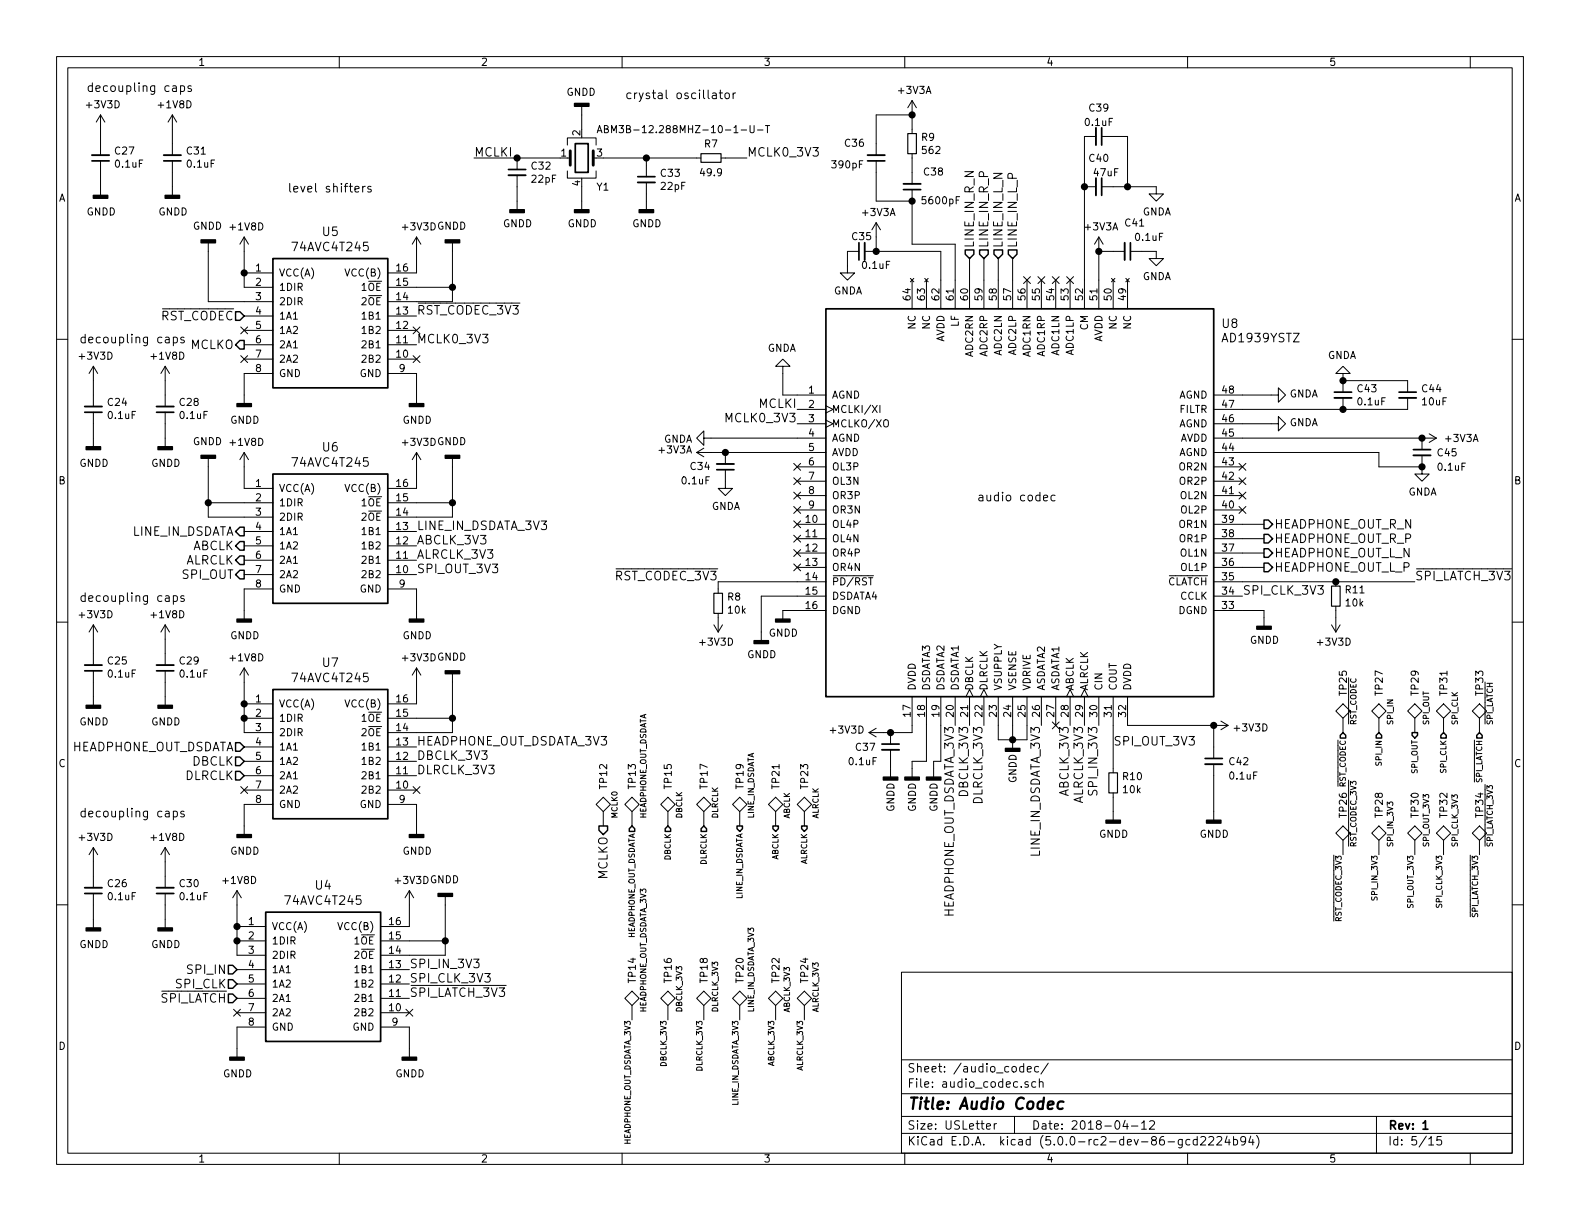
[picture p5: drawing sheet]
<svg xmlns="http://www.w3.org/2000/svg" width="279mm" height="216mm" viewBox="0 0 279 216" stroke-linecap="round" stroke-linejoin="round" font-family="sans-serif">
<g fill="none" stroke="#000" stroke-width=".18">
<path d="M10 10h259.4v195.9h-259.4zM12 12h255.4v191.9h-255.4zM31.9 15.2h.5l.2 .1v.7a.48 .48 0 0 1-.7 .1M31.9 15.2v1.5M33.8 15.2a.37 .37 0 0 0-.6 .2l.1 .2 .6 .3-.2 .3-.5-.1M60 10v2M102.9 18.8v4.1M110 10v2M126 16.5h.6l.1 .9M126.7 16.8l-.5 .1a.3 .3 0 0 0-.3 .3 .3 .3 0 0 0 .3 .2h.5M127.2 16.4h.6M127.4 15.9v1.3l.1 .2h.3"/>
<path d="M128.3 16.6l.2-.2 .4 .2 .1 .5-.1 .3h-.4l-.2-.1zM129.6 16.4v1M130.1 16.4l-.5 .3M160 10v2M161.3 17.8v5.8M161.3 17.8l-.8 1.3M161.3 17.8l.8 1.3M210 10v2M260 10v2M17.8 20.3v7.1M17.8 28.4v6.1M17.8 20.3l-.8 1.3"/>
<path d="M17.8 20.3l.7 1.3M30.5 20.3v7.1M30.5 28.4v6.1M30.5 20.3l-.8 1.3M30.5 20.3l.7 1.3M62.8 33.5l.7-.2-.1-.3-.4-.1-.2 .2v.8h.6M64.1 32.9v1.1M64.6 32.9l-.3 .1-.2 .2M65.6 33l-.4-.1-.2 .2 .1 .3 .5 .1v.4h-.6M83.8 27.9h15.3M91.4 27.9v2.1M91.4 31v6.1"/>
<path d="M100.3 30.2v1.3h5.1v-1.3M100.3 25.7v-1.3h5.1v1.3M100.3 27.9h.5M102.9 33v4.1M104.9 27.9h.5M105.6 23.5l.4-1.3 .5 1.3M105.7 23.1h.6M106.7 27.9h17.3M106.9 22.8h.5l.1-.2v-.3l-.6-.1v1.3h.5l.1-.2 .1-.3-.3-.2M108.2 23.5v-1.3l.4 .9 .4-.9v1.3M114.3 27.9v3.3M114.3 32.3v4.8"/>
<path d="M127.5 27.9h4.6M132.6 22.2v1l.3 .3 .3-.1 .1-.2v-1M134 23h.9M135.4 22.2h.7M135.7 22.2v1.3M154.9 28.4v7.2h6.4M154.9 39.4v5.1M154.9 39.4l-.7 1.2M154.9 39.4l.8 1.2M161.3 27.2v5.3M161.3 33.5v9.7h7.6v11.4M161.3 20.3h-6.4v7.1"/>
<path d="M191.8 33h2M193.8 24.1h-2v30.5M194.8 33h9.7v1.3h1.2l-1.2 1.3-1.3-1.3h1.3M194.8 24.1h4.6v8.9M10 60h2M30.7 59.7l.4-.1 .2 .1v.8a.48 .48 0 0 1-.6 .1M30.7 59.6v1.5M32.5 59.7a.37 .37 0 0 0-.5 .1v.2l.6 .3-.2 .3h-.4M36.8 42.9v10.4h11.5M42.6 57.8l1.2 1.2M43.2 48.3h5.1M43.2 41.9v8.9h5.1"/>
<path d="M43.2 55.9h5.1M43.2 58.4h5.1M43.2 41.9l-.8 1.3M43.2 41.9l.7 1.3M43.8 57.8l-1.2 1.2M68.6 50.8h11.4M68.6 55.9h5.1M68.6 58.4h5.1M73.1 57.8l1.2 1.2M73.7 41.9v6.4h-5.1M73.7 41.9l-.8 1.3M73.7 41.9l.7 1.3"/>
<path d="M74.3 57.8l-1.2 1.2M80 42.9v10.4h-11.4M151.9 44.5h-2v3.8h1.2l-1.2 1.2-1.3-1.2h1.3M152.9 44.5h13.5v10.1M161 49.2l.6 .6M161.3 49.5v5.1M161.6 49.2l-.6 .6M163.5 49.2l.6 .6M163.8 49.5v5.1M164.1 49.2l-.6 .6M171.4 45.7v8.9M174 45.7v8.9"/>
<path d="M176.5 45.7v8.9M179.1 45.7v8.9M181 48.9l1.2 1.2M181.6 49.5v5.1M182.2 48.9l-1.2 1.2M183.5 48.9l1.3 1.2M184.1 49.5v5.1M184.8 48.9l-1.3 1.2M186.1 48.9l1.2 1.2M186.7 49.5v5.1M187.3 48.9l-1.2 1.2M188.6 48.9l1.2 1.2"/>
<path d="M189.2 49.5v5.1M189.8 48.9l-1.2 1.2M194.3 41.9v12.7M194.3 41.9l-.8 1.3M194.3 41.9l.8 1.3M194.3 44.5h4.6M196.5 49.2l.7 .6M196.8 49.5v5.1M197.2 49.2l-.7 .6M199.1 49.2l.6 .6M199.4 49.5v5.1M199.7 49.2l-.6 .6"/>
<path d="M199.9 44.5h4.6v1.2h1.2l-1.2 1.3-1.3-1.3h1.3M267.4 60h2M16.5 64.8v7.1M16.5 72.9v6.1M16.5 64.8l-.8 1.2M16.5 64.8l.8 1.2M29.2 64.8v7.1M29.2 72.9v6.1M29.2 64.8l-.8 1.2M29.2 64.8l.8 1.2M42.6 62.9l1.2 1.2M43.2 61h5.1"/>
<path d="M43.2 63.5h5.1M43.8 62.9l-1.2 1.2M48.3 66h-5.1v5.4M68.6 61h5.1M68.6 63.5h5.1M68.6 66h5.1v5.4M73.1 62.9l1.2 1.2M74.3 62.9l-1.2 1.2M124.5 77.5v-1.3l-1.3 1.3 1.3 1.2v-1.2h21.5M124.5 79.2l-1.3 .8M138.4 64.8h1.3l-1.3-1.3-1.2 1.3h1.2v5.1M141 69.9h5"/>
<path d="M141 72.4h5M141 74.9h5M146 71.8l1.3 .6-1.3 .6M146 74.3l1.3 .6-1.3 .7M154.3 71.7l.8 1.2M155.1 71.7l-.8 1.2M155.6 71.7v1.2M156.3 74.4a.45 .45 0 0 1 .7 0 .88 .88 0 0 1-.2 1.1l-.4-.1a1.07 1.07 0 0 1-.1-1zM214.6 69.9h11.5v-1.3l1.2 1.3-1.2 1.2v-1.2M214.6 74.9h11.5v-1.2l1.2 1.2-1.2 1.3v-1.3M214.6 77.5h39.4M237.5 66h1.3l-1.3-1.2-1.3 1.2h1.3v1.3"/>
<path d="M237.5 67.3v2M237.5 70.4v2M237.5 67.3h11.4v2M248.9 70.4v2h-34.3M251.5 77.5v2M252.7 76.7l1.3 .8M254 77.5l-1.3 .7M36.8 81v10.4h11.5M36.8 88.9h11.5M43.2 80v6.4h5.1M43.2 94h5.1M43.2 96.5h5.1"/>
<path d="M43.2 99.1h5.1M43.2 80l-.8 1.3M43.2 80l.7 1.3M68.6 88.9h11.4M68.6 94h5.1M68.6 96.5h5.1M68.6 99.1h5.1M73.7 80v6.4h-5.1M73.7 80l-.8 1.3M73.7 80l.7 1.3M80 81v10.4h-11.4M123.2 80h22.8"/>
<path d="M123.2 80l1.3 .8M128.3 83.1v3.3h1.2l-1.2 1.2-1.3-1.2h1.3M128.3 80v2M140.4 99.7l1.2 1.2M140.4 97.2l1.2 1.2M140.4 94.6l1.2 1.3M140.4 92.1l1.2 1.2M140.4 89.6l1.2 1.2M140.4 87l1.2 1.2M140.4 84.5l1.2 1.2M140.4 81.9l1.2 1.3M141 82.6h5"/>
<path d="M141 85.1h5M141 87.6h5M141 90.2h5M141 92.7h5M141 95.3h5M141 97.8h5M141.6 99.7l-1.2 1.2M141.6 97.2l-1.2 1.2M141.6 94.6l-1.2 1.3M141.6 92.1l-1.2 1.2M141.6 89.6l-1.2 1.2M141.6 87l-1.2 1.2"/>
<path d="M141.6 84.5l-1.2 1.2M141.6 81.9l-1.2 1.3M184.5 88.1l.8-.2-.1-.3h-.4l-.3 .2 .1 .7h.6M186.6 87.6h-.5l-.2 .2v.5l.1 .2h.6M214.6 80h29.2v2.6h7.7M214.6 82.6h5.1M214.6 85.1h5.1M214.6 87.6h5.1M214.6 90.2h5.1M214.6 92.7h8.9M214.6 95.3h8.9M214.6 97.8h8.9"/>
<path d="M219.1 81.9l1.2 1.3M219.1 84.5l1.2 1.2M219.1 87l1.2 1.2M219.1 89.6l1.2 1.2M220.3 81.9l-1.2 1.3M220.3 84.5l-1.2 1.2M220.3 87l-1.2 1.2M220.3 89.6l-1.2 1.2M251.5 82.6v1.2h1.2l-1.2 1.3-1.3-1.3h1.3M251.5 80.5v2.1M10 110h2M16.5 110.5v7.1"/>
<path d="M16.5 118.6v6.1M16.5 110.5l-.8 1.3M16.5 110.5l.8 1.3M29.2 110.5v7.1M29.2 118.6v6.1M29.2 110.5l-.8 1.3M29.2 110.5l.8 1.3M30.7 105.4l.4-.1 .2 .2v.7a.48 .48 0 0 1-.6 .1M30.7 105.3v1.6M32.5 105.4a.37 .37 0 0 0-.5 .1v.3l.6 .2-.2 .3h-.4M43.2 118.1v11.4h5.1M43.2 101.6h5.1"/>
<path d="M43.2 118.1l-.8 1.3M43.2 118.1l.7 1.3M48.3 104.1h-5.1v5.4M68.6 104.1h5.1v5.4M68.6 101.6h5.1M73.7 118.1v6.4h-5.1M73.7 118.1l-.8 1.3M73.7 118.1l.7 1.3M80 119.1v10.4h-11.4M126.2 110.5l.8 1.3M127 108.5v3.3M127.8 110.5l-.8 1.3"/>
<path d="M141 100.3h5M146 102.9h-19v2M146 105.4h-11.4v7.9M146 108h-7.6v1.5M153.5 101.8h1M153.6 102.2h.7M214.6 100.3h8.9M214.6 102.9h35.6M214.6 105.4h5.1M214.6 108h8.9v2.7M235.5 110.5l.7 1.3M236.2 102.9v.7"/>
<path d="M236.2 107.2v4.6M237 110.5l-.8 1.3M267.4 110h2M42.6 139.1l1.2 1.2M43.2 134.6h5.1M43.2 124.5h5.1M43.2 127h5.1M43.2 132.1h5.1M43.2 137.2h5.1M43.2 139.7h5.1M43.8 139.1l-1.2 1.2M68.6 134.6h5.1"/>
<path d="M68.6 127h11.4M68.6 132.1h5.1M68.6 137.2h5.1M68.6 139.7h5.1M73.1 139.1l1.2 1.2M74.3 139.1l-1.2 1.2M153.7 129.5l1.2 .8M154.9 128.8l-1.2 .7M157.5 129.5v2.1M157.5 132.6v4.8M161.3 123.2v6.3h-7.6M163.8 123.2v11.4h-2.5v2.8"/>
<path d="M166.4 123.2v11.4h-1.3v2.8M168.9 123.2v5.1M170.8 123.2l.6-1.3 .7 1.3M171.4 123.2v5.1M173.4 123.2l.6-1.3 .6 1.3M174 123.2v5.1M176.5 123.2v7.6h5.1M179.1 123.2v9.1M181.6 123.2v5.1M184.1 123.2v5.1M186.1 127.7l1.2 1.2M186.7 123.2v5.1"/>
<path d="M187.3 127.7l-1.2 1.2M188.6 123.2l.6-1.3 .7 1.3M189.2 123.2v5.1M191.1 123.2l.7-1.3 .6 1.3M191.8 123.2v5.1M194.3 123.2v5.1M196.8 123.2v13.5M199.4 123.2v5.1h17.8M214.6 128.3v5.8M214.6 135.1v9.9M215.9 127.5l1.3 .8M217.2 128.3l-1.3 .7"/>
<path d="M236.2 125.7l1.3-1.2 1.3 1.2-1.3 1.3zM237.5 127v2.5M242.6 125.7l1.2-1.2 1.3 1.2-1.3 1.3zM243.8 127v2.5M250.2 124.5l1.3 1.2-1.3 1.3-1.3-1.3zM250.2 127v2.5M254 125.7l1.3-1.2 1.2 1.2-1.2 1.3zM255.3 127v2.5M261.6 124.5l1.3 1.2-1.3 1.3-1.3-1.3zM261.6 127v2.5M10 160h2M16.5 149.9v7.1"/>
<path d="M16.5 158v6.1M16.5 149.9l-.8 1.2M16.5 149.9l.8 1.2M29.2 149.9v7.1M29.2 158v6.1M29.2 149.9l-.8 1.2M29.2 149.9l.8 1.2M30.7 143.5l.4-.1 .2 .2v.7a.48 .48 0 0 1-.6 .1M30.7 143.4v1.6M32.5 143.5a.37 .37 0 0 0-.5 .1v.3l.6 .2-.2 .3h-.4M41.9 157.5v11.4h5.1M41.9 157.5l-.8 1.3"/>
<path d="M41.9 157.5l.8 1.3M48.3 142.2h-5.1v5.4M68.6 142.2h5.1v5.4M72.4 157.5v6.3h-5.1M72.4 157.5l-.8 1.3M72.4 157.5l.8 1.3M78.7 158.5v10.4h-11.4M105.4 142.2l1.3-1.2 1.2 1.2-1.2 1.3zM106.7 143.5v2.6M110.5 142.2l1.3-1.2 1.2 1.2-1.2 1.3zM111.8 143.5v2.6M116.8 142.2l1.3-1.2 1.3 1.2-1.3 1.3z"/>
<path d="M118.1 143.5v2.6M123.2 142.2l1.3-1.2 1.2 1.2-1.2 1.3zM124.5 143.5v2.6M129.5 142.2l1.3-1.2 1.3 1.2-1.3 1.3zM130.8 143.5v2.6M135.9 142.2l1.3-1.2 1.2 1.2-1.2 1.3zM137.2 143.5v2.6M141 142.2l1.2-1.2 1.3 1.2-1.3 1.3zM142.2 143.5v2.6M196.8 140.2v4.8M236.2 147.3l1.3-1.2 1.3 1.2-1.3 1.3zM237.5 148.6v2.5"/>
<path d="M242.6 147.3l1.2-1.2 1.3 1.2-1.3 1.3zM242.6 158.6v.5h.3a.38 .38 0 0 1 .2-.4 .38 .38 0 0 1 .4 0v.5M243.8 148.6v2.5M248.9 147.3l1.3-1.2 1.3 1.2-1.3 1.3zM250.2 148.6v2.5M254 147.3l1.3-1.2 1.2 1.2-1.2 1.3zM255.3 148.6v2.5M260.3 147.3l1.3-1.2 1.3 1.2-1.3 1.3zM261.6 148.6v2.5M267.4 160h2M41.3 178.5l1.2 1.2M41.9 163.8h5.1"/>
<path d="M41.9 166.4h5.1M41.9 171.5h5.1M41.9 174h5.1M41.9 176.5h5.1M41.9 179.1h5.1M42.5 178.5l-1.2 1.2M67.3 166.4h11.4M67.3 171.5h5.1M67.3 174h5.1M67.3 176.5h5.1M67.3 179.1h5.1M71.8 178.5l1.2 1.2"/>
<path d="M73 178.5l-1.2 1.2M110.5 176.5l1.3-1.2 1.2 1.2-1.2 1.3zM111.8 177.8v2.5M116.8 176.5l1.3-1.2 1.3 1.2-1.3 1.3zM118.1 177.8v2.5M123.2 176.5l1.3-1.2 1.2 1.2-1.2 1.3zM124.5 177.8v2.5M129.5 176.5l1.3-1.2 1.3 1.2-1.3 1.3zM130.8 177.8v2.5M135.9 176.5l1.3-1.2 1.2 1.2-1.2 1.3zM137.2 177.8v2.5M141 176.5l1.2-1.2 1.3 1.2-1.3 1.3z"/>
<path d="M142.2 177.8v2.5M159.4 171.9h108v32h-108zM47 181.6h-5.1v5.3M67.3 181.6h5.1v5.3M159.4 197.4h108M159.4 193.4h108M159.4 187.4h108M174.4 199.2l.8-.2-.1-.2-.4-.1-.3 .2 .1 .7h.6M175.8 198.7v1M176.2 198.7l-.3 .1-.1 .2M179.4 197.4v3M181 188.6h-.4l-.3 .2 .1 .6 .2 .2 .4-.1"/>
<path d="M181 188.1v1.5M181.7 189.1l.7-.2-.1-.3h-.4l-.2 .2v.7h.6M181.8 191.3a.37 .37 0 0 0-.6 .2l.1 .2 .5 .1 .1 .2-.2 .3-.5-.1M183.2 191.3h-.5l-.3 .2 .2 .7h.6M183.7 188.6h-.5l-.2 .2v.6l.2 .2 .5-.1M183.8 191.4l.1-.1a.37 .37 0 0 1 .6 .2v.8M183.8 190.8v1.5M185.4 188l-1.3 1.9M199 198.1l-.4 1.1h.9M199.3 198.7v1M200.1 199.1h1.1M201.9 198.6l.4-.4v1.5"/>
<path d="M201.9 199.7h.8M203.3 198.3l.2-.1h.4l.2 .1 .1 .3-1 1.1h1M243.4 197.4v6.5M60 203.9v2M110 203.9v2M159.4 200.4h108M160 203.9v2M209.1 201.5v1.2l-.3 .3-.4-.1M209.1 201.5h-.5l-.2 .3 .1 .6h.6M210 203.9v2M210.4 201.5h-.4l-.3 .3 .1 .5 .2 .2 .4-.1M211.7 201.5h-.4l-.3 .3v.5l.3 .2 .4-.1"/>
<path d="M211.7 201v1.5M212.3 201.1l.2-.1h.4l.3 .4-.9 1.1h.9M213.8 201.1l.2-.1h.4l.2 .4-.9 1.1h.9M215.2 201.1l.2-.1h.4l.3 .4-1 1.1h1M217 200.9l-.4 1.1h1M217.3 201.5v1M218.1 201.5h.4l.3 .3v.5l-.3 .2-.4-.1M218.1 201v1.5M220.3 201.6l-.3 .3h-.3l-.3-.3v-.4l.2-.2h.4l.2 .1a1.19 1.19 0 0 1-.2 1.3l-.4 .1M221.2 200.9l-.4 1.1h1M221.5 201.5v1M222.2 200.8a1.71 1.71 0 0 1 0 2.2"/>
<path d="M252.7 201.4l.4-.4v1.5M252.7 202.5h.8M254.9 201h-.7l-.1 .7 .2-.2 .5 .1 .1 .2v.5l-.2 .2-.6-.2M260 203.9v2"/>
</g>
<g fill="none" stroke="#000" stroke-width=".3">
<path d="M16.3 28.4h3M29 28.4h3M89.9 30h3.1M101.7 25.4h2.3v5.1h-2.3zM112.8 31.2h3M153.4 28.4h3.1M159.8 33.5h3M194.8 22.6v3.1M194.8 31.5v3M48.3 45.7h20.3v22.9h-20.3zM146 54.6h68.6v68.6h-68.6zM151.9 42.9v3.1"/>
<path d="M199.9 42.9v3.1M15 72.9h3M27.7 72.9h3M236 69.3h3M247.4 69.3h3M249.9 79.5h3.1M48.3 83.8h20.3v22.9h-20.3zM126.7 83.1h3.1M15 118.6h3M27.7 118.6h3M48.3 121.9h20.3v22.9h-20.3zM156 131.6h3"/>
<path d="M213.1 134.1h3.1M15 158h3M27.7 158h3M47 161.3h20.3v22.9h-20.3zM251.6 198.6l.5-.4v1.5M251.6 199.7h.9"/>
</g>
<path d="M185.3 195.4l1-.2-.1-.4h-.5l-.4 .2v1l.2 .1 .6-.1M188.1 194.8a.68 .68 0 0 0-1 .3l-.1 .6 .1 .3 .2 .1 .6-.1" fill="none" stroke="#000" stroke-width=".41"/>
<path d="M100.8 26.7v2.5M104.9 26.7v2.5" fill="none" stroke="#000" stroke-width=".51"/>
<g fill="#000" stroke="#000" stroke-width=".25">
<path d="M101.6 18.3h2.5v.5h-2.5zM16.5 34.5h2.5v.6h-2.5zM29.2 34.5h2.5v.6h-2.5zM90.2 37.1h2.5v.5h-2.5zM101.6 37.1h2.5v.5h-2.5zM113 37.1h2.6v.5h-2.6zM35.6 42.4h2.5v.5h-2.5zM78.7 42.4h2.6v.5h-2.6zM15.2 79h2.6v.5h-2.6zM27.9 79h2.6v.5h-2.6zM41.9 71.4h2.5v.5h-2.5zM72.4 71.4h2.5v.5h-2.5z"/>
<path d="M35.6 80.5h2.5v.5h-2.5zM78.7 80.5h2.6v.5h-2.6zM41.9 109.5h2.5v.5h-2.5zM72.4 109.5h2.5v.5h-2.5zM78.7 118.6h2.6v.5h-2.6zM133.3 113.3h2.6v.5h-2.6zM137.2 109.5h2.5v.5h-2.5zM222.2 110.7h2.6v.6h-2.6zM15.2 124.7h2.6v.5h-2.6zM27.9 124.7h2.6v.5h-2.6zM156.2 137.4h2.5v.5h-2.5zM160 137.4h2.6v.5h-2.6z"/>
<path d="M163.8 137.4h2.6v.5h-2.6zM177.8 132.3h2.5v.5h-2.5zM41.9 147.6h2.5v.5h-2.5zM72.4 147.6h2.5v.5h-2.5zM77.5 158h2.5v.5h-2.5zM195.6 145h2.5v.5h-2.5zM213.4 145h2.5v.5h-2.5zM15.2 164.1h2.6v.5h-2.6zM27.9 164.1h2.6v.5h-2.6zM40.6 186.9h2.6v.6h-2.6zM71.1 186.9h2.6v.6h-2.6z"/>
<circle cx="91.4" cy="27.9" r=".51"/>
<circle cx="114.3" cy="27.9" r=".51"/>
<circle cx="161.3" cy="20.3" r=".51"/>
<circle cx="161.3" cy="35.6" r=".51"/>
<circle cx="191.8" cy="33" r=".51"/>
<circle cx="199.4" cy="33" r=".51"/>
<circle cx="43.2" cy="48.3" r=".51"/>
<circle cx="80" cy="50.8" r=".51"/>
<circle cx="154.9" cy="44.5" r=".51"/>
<circle cx="194.3" cy="44.5" r=".51"/>
<circle cx="237.5" cy="72.4" r=".51"/>
<circle cx="237.5" cy="67.3" r=".51"/>
<circle cx="251.5" cy="77.5" r=".51"/>
<circle cx="36.8" cy="88.9" r=".51"/>
<circle cx="80" cy="88.9" r=".51"/>
<circle cx="128.3" cy="80" r=".51"/>
<circle cx="251.5" cy="82.6" r=".51"/>
<circle cx="236.2" cy="102.9" r=".51"/>
<circle cx="43.2" cy="124.5" r=".51"/>
<circle cx="43.2" cy="127" r=".51"/>
<circle cx="80" cy="127" r=".51"/>
<circle cx="157.5" cy="129.5" r=".51"/>
<circle cx="179.1" cy="130.8" r=".51"/>
<circle cx="214.6" cy="128.3" r=".51"/>
<circle cx="41.9" cy="163.8" r=".51"/>
<circle cx="41.9" cy="166.4" r=".51"/>
<circle cx="78.7" cy="166.4" r=".51"/>
</g>
<g fill="none" stroke="#000" stroke-width=".33">
<path d="M16.3 27.4h3M29 27.4h3M89.9 31h3.1M112.8 32.3h3M153.4 27.4h3.1M159.8 32.5h3M193.8 22.6v3.1M193.8 31.5v3M152.9 42.9v3.1M198.9 42.9v3.1M15 71.9h3M27.7 71.9h3"/>
<path d="M236 70.4h3M247.4 70.4h3M126.7 82h3.1M249.9 80.5h3.1M15 117.6h3M27.7 117.6h3M156 132.6h3M213.1 135.1h3.1M15 157h3M27.7 157h3"/>
</g>
<path d="M124 27.2h3.5v1.5h-3.5zM160.5 23.6h1.6v3.6h-1.6zM126.2 104.9h1.6v3.6h-1.6zM235.5 103.6h1.5v3.6h-1.5zM196.1 136.7h1.5v3.5h-1.5z" fill="none" stroke="#000" stroke-width=".2"/>
<g fill="none" stroke="#000" stroke-width=".25">
<path d="M41.7 55.1h.7l.8 .8-.8 .7h-.7zM170.7 44.2h1.5v.8l-.8 .7-.7-.7zM173.2 44.2h1.6v.8l-.8 .7-.8-.7zM175.8 44.2h1.5v.8l-.8 .7-.7-.7zM178.3 44.2h1.5v.8l-.7 .7-.8-.7zM42.4 60.2h.8v1.5h-.8l-.7-.7zM42.4 93.2h.8v1.5h-.8l-.7-.7zM42.4 95.8h.8v1.5h-.8l-.7-.8zM42.4 98.3h.8v1.5h-.8l-.7-.7zM223.5 99.6h.8l.7 .7-.7 .8h-.8zM223.5 97h.8l.7 .8-.7 .8h-.8zM223.5 94.5h.8l.7 .8-.7 .7h-.8z"/>
<path d="M223.5 91.9h.8l.7 .8-.7 .8h-.8zM42.4 100.8h.8v1.6h-.8l-.7-.8zM41.7 131.3h.7l.8 .8-.8 .7h-.7zM41.7 133.9h.7l.8 .7-.8 .8h-.7zM41.7 136.4h.7l.8 .8-.8 .7h-.7zM237.5 129.5l.5 .5v.5h-1v-.5zM243.8 129.5l.5 .5v.5h-.9v-.5zM249.7 129.5h1v.5l-.5 .5-.5-.5zM255.3 129.5l.5 .5v.5h-1v-.5zM261.6 129.5l.5 .5v.5h-1v-.5zM105.9 146.1h1.5v.7l-.7 .8-.8-.8zM111.8 146.1l.4 .4v.5h-.9v-.5z"/>
<path d="M118.1 146.1l.5 .4v.5h-1v-.5zM124.5 146.1l.4 .4v.5h-.9v-.5zM130.3 146.1h1v.4l-.5 .5-.5-.5zM136.7 146.1h.9v.4l-.4 .5-.5-.5zM141.8 146.1h.9v.4l-.5 .5-.4-.5zM40.4 170.7h.7l.8 .8-.8 .7h-.7zM40.4 173.2h.7l.8 .8-.8 .8h-.7zM40.4 175.8h.7l.8 .7-.8 .8h-.7z"/>
</g>
<text font-size="2.8" x="160.4" y="196.2">Title: Audio Codec</text>
<g font-size="2.1">
<text x="15.2" y="16.3">decoupling caps</text>
<text x="110.5" y="17.5">crystal oscillator</text>
<text x="83.8" y="27.7">MCLKI</text>
<text x="132.1" y="27.7">MCLK0_3V3</text>
<text x="50.8" y="34">level shifters</text>
<text x="57.1" y="41.7">U5</text>
<text x="52" y="44.4">74AVC4T245</text>
<text x="172.2" y="43.9" transform="rotate(-90 172.2 43.9)">LINE_IN_R_N</text>
<text x="174.8" y="43.9" transform="rotate(-90 174.8 43.9)">LINE_IN_R_P</text>
<text x="177.3" y="43.9" transform="rotate(-90 177.3 43.9)">LINE_IN_L_N</text>
<text x="179.8" y="43.9" transform="rotate(-90 179.8 43.9)">LINE_IN_L_P</text>
<text x="28.3" y="56.6">RST_CODEC</text>
<text x="73.7" y="55.6">RST_CODEC_3V3</text>
<text x="216.2" y="58">U8</text>
<text x="14" y="60.7">decoupling caps</text>
<text x="33.6" y="61.7">MCLKO</text>
<text x="73.7" y="60.7">MCLK0_3V3</text>
<text x="216.4" y="60.5">AD1939YSTZ</text>
<text x="128.7" y="74.7">MCLK0_3V3</text>
<text x="134.2" y="72.1">MCLKI</text>
<text x="52" y="82.5">74AVC4T245</text>
<text x="57.1" y="79.8">U6</text>
<text x="172.7" y="88.6">audio codec</text>
<text x="23.2" y="94.7">LINE_IN_DSDATA</text>
<text x="73.7" y="93.7">LINE_IN_DSDATA_3V3</text>
<text x="225.3" y="93.5">HEADPHONE_OUT_R_N</text>
<text x="32.7" y="99.8">ALRCLK</text>
<text x="34" y="97.3">ABCLK</text>
<text x="73.7" y="96.3">ABCLK_3V3</text>
<text x="73.7" y="98.8">ALRCLK_3V3</text>
<text x="73.7" y="101.3">SPI_OUT_3V3</text>
<text x="225.3" y="101.1">HEADPHONE_OUT_L_P</text>
<text x="225.3" y="98.6">HEADPHONE_OUT_L_N</text>
<text x="225.3" y="96">HEADPHONE_OUT_R_P</text>
<text x="14" y="106.4">decoupling caps</text>
<text x="32.3" y="102.4">SPI_OUT</text>
<text x="109" y="102.6">RST_CODEC_3V3</text>
<text x="219.7" y="105.2">SPI_CLK_3V3</text>
<text x="250.2" y="102.6">SPI_LATCH_3V3</text>
<text x="57.1" y="117.9">U7</text>
<text x="52" y="120.6">74AVC4T245</text>
<text x="73.7" y="131.8">HEADPHONE_OUT_DSDATA_3V3</text>
<text x="196.8" y="131.8">SPI_OUT_3V3</text>
<text x="12.2" y="132.8">HEADPHONE_OUT_DSDATA</text>
<text x="32.7" y="137.9">DLRCLK</text>
<text x="34" y="135.4">DBCLK</text>
<text x="73.7" y="134.4">DBCLK_3V3</text>
<text x="73.7" y="136.9">DLRCLK_3V3</text>
<text x="171.2" y="140.7" transform="rotate(-90 171.2 140.7)">DBCLK_3V3</text>
<text x="173.7" y="142" transform="rotate(-90 173.7 142)">DLRCLK_3V3</text>
<text x="189" y="140.7" transform="rotate(-90 189 140.7)">ABCLK_3V3</text>
<text x="191.5" y="142" transform="rotate(-90 191.5 142)">ALRCLK_3V3</text>
<text x="194.1" y="140" transform="rotate(-90 194.1 140)">SPI_IN_3V3</text>
<text x="14" y="144.5">decoupling caps</text>
<text x="107.4" y="155.6" transform="rotate(-90 107.4 155.6)">MCLKO</text>
<text x="183.9" y="151.4" transform="rotate(-90 183.9 151.4)">LINE_IN_DSDATA_3V3</text>
<text x="50.7" y="160">74AVC4T245</text>
<text x="55.8" y="157.3">U4</text>
<text x="168.7" y="162.5" transform="rotate(-90 168.7 162.5)">HEADPHONE_OUT_DSDATA_3V3</text>
<text x="33.4" y="172.2">SPI_IN</text>
<text x="72.4" y="171.2">SPI_IN_3V3</text>
<text x="72.4" y="173.7">SPI_CLK_3V3</text>
<text x="28.3" y="177.3">SPI_LATCH</text>
<text x="31.2" y="174.8">SPI_CLK</text>
<text x="72.4" y="176.3">SPI_LATCH_3V3</text>
<text x="160.4" y="189.6">Sheet: /audio_codec/</text>
<text x="160.4" y="192.3">File: audio_codec.sch</text>
<text x="160.4" y="202.5">KiCad E.D.A. kicad (5.0.0-rc2-dev-86-gcd2224b94)</text>
<text x="160.4" y="199.7">Size: USLetter</text>
<text x="182.4" y="199.7">Date: 2018-04-12</text>
<text x="245.4" y="199.7">Rev: 1</text>
<text x="245.4" y="202.5">Id: 5/15</text>
</g>
<g font-size="1.8">
<text x="35" y="11.6">1</text>
<text x="85" y="11.6">2</text>
<text x="135" y="11.6">3</text>
<text x="185" y="11.6">4</text>
<text x="235" y="11.6">5</text>
<text x="100.2" y="16.9">GNDD</text>
<text x="159" y="16.6">+3V3A</text>
<text x="15.4" y="19.2">+3V3D</text>
<text x="28.1" y="19.2">+1V8D</text>
<text x="102.6" y="24" transform="rotate(-90 102.6 24)">2</text>
<text x="109" y="23.5">ABM3B-12.288MHZ-10-1-U-T</text>
<text x="192" y="22.3">0.1uF</text>
<text x="192.7" y="19.7">C39</text>
<text x="20.4" y="27.3">C27</text>
<text x="20.5" y="29.6">0.1uF</text>
<text x="33.1" y="27.3">C31</text>
<text x="33.2" y="29.6">0.1uF</text>
<text x="94.1" y="30">C32</text>
<text x="99.2" y="27.7">1</text>
<text x="105.6" y="27.7">3</text>
<text x="124.6" y="26.1">R7</text>
<text x="147.3" y="29.8">390pF</text>
<text x="149.5" y="26">C36</text>
<text x="163" y="24.9">R9</text>
<text x="163.2" y="27.2">562</text>
<text x="192.7" y="28.6">C40</text>
<text x="10.4" y="35.6">A</text>
<text x="94.1" y="32.3">22pF</text>
<text x="102.6" y="32.9" transform="rotate(-90 102.6 32.9)">4</text>
<text x="105.6" y="33.7">Y1</text>
<text x="116.9" y="31.3">C33</text>
<text x="117" y="33.6">22pF</text>
<text x="124" y="31.2">49.9</text>
<text x="163.4" y="31">C38</text>
<text x="193.5" y="31.2">47uF</text>
<text x="267.8" y="35.6">A</text>
<text x="15.3" y="38.1">GNDD</text>
<text x="28" y="38.1">GNDD</text>
<text x="34.1" y="40.6">GNDD</text>
<text x="40.8" y="40.7">+1V8D</text>
<text x="71.3" y="40.7">+3V3D GNDD</text>
<text x="89" y="40.2">GNDD</text>
<text x="100.4" y="40.2">GNDD</text>
<text x="111.8" y="40.2">GNDD</text>
<text x="152.6" y="38.2">+3V3A</text>
<text x="163.3" y="36.1">5600pF</text>
<text x="192" y="40.7">+3V3A</text>
<text x="199" y="40.1">C41</text>
<text x="202" y="38.1">GNDA</text>
<text x="150.7" y="42.5">C35</text>
<text x="152.6" y="47.5">0.1uF</text>
<text x="200.9" y="42.6">0.1uF</text>
<text x="45.2" y="48">1</text>
<text x="45.2" y="50.5">2</text>
<text x="45.2" y="53.1">3</text>
<text x="49.3" y="48.9">VCC(A)</text>
<text x="49.3" y="51.4">1DIR</text>
<text x="49.3" y="54">2DIR</text>
<text x="61.4" y="48.9">VCC(B)</text>
<text x="64" y="54">2OE</text>
<text x="64" y="51.4">1OE</text>
<text x="70.2" y="53.1">14</text>
<text x="70.2" y="50.5">15</text>
<text x="70.2" y="48">16</text>
<text x="147.4" y="52.1">GNDA</text>
<text x="161" y="53" transform="rotate(-90 161 53)">64</text>
<text x="163.6" y="53" transform="rotate(-90 163.6 53)">63</text>
<text x="166.1" y="53" transform="rotate(-90 166.1 53)">62</text>
<text x="168.7" y="53" transform="rotate(-90 168.7 53)">61</text>
<text x="171.2" y="53" transform="rotate(-90 171.2 53)">60</text>
<text x="173.7" y="53" transform="rotate(-90 173.7 53)">59</text>
<text x="176.3" y="53" transform="rotate(-90 176.3 53)">58</text>
<text x="178.8" y="53" transform="rotate(-90 178.8 53)">57</text>
<text x="181.4" y="53" transform="rotate(-90 181.4 53)">56</text>
<text x="183.9" y="53" transform="rotate(-90 183.9 53)">55</text>
<text x="186.4" y="53" transform="rotate(-90 186.4 53)">54</text>
<text x="189" y="53" transform="rotate(-90 189 53)">53</text>
<text x="191.5" y="53" transform="rotate(-90 191.5 53)">52</text>
<text x="194.1" y="53" transform="rotate(-90 194.1 53)">51</text>
<text x="196.6" y="53" transform="rotate(-90 196.6 53)">50</text>
<text x="199.1" y="53" transform="rotate(-90 199.1 53)">49</text>
<text x="202" y="49.5">GNDA</text>
<text x="45.2" y="55.6">4</text>
<text x="45.2" y="58.2">5</text>
<text x="49.3" y="56.5">1A1</text>
<text x="49.3" y="59.1">1A2</text>
<text x="64.3" y="59.1">1B2</text>
<text x="64.3" y="56.5">1B1</text>
<text x="70.2" y="58.2">12</text>
<text x="70.2" y="55.6">13</text>
<text x="161.9" y="58.2" transform="rotate(-90 161.9 58.2)">NC</text>
<text x="164.5" y="58.2" transform="rotate(-90 164.5 58.2)">NC</text>
<text x="169.5" y="57.8" transform="rotate(-90 169.5 57.8)">LF</text>
<text x="192.4" y="58.4" transform="rotate(-90 192.4 58.4)">CM</text>
<text x="197.5" y="58.2" transform="rotate(-90 197.5 58.2)">NC</text>
<text x="200" y="58.2" transform="rotate(-90 200 58.2)">NC</text>
<text x="14.2" y="63.6">+3V3D</text>
<text x="26.9" y="63.6">+1V8D</text>
<text x="45.2" y="60.7">6</text>
<text x="45.2" y="63.2">7</text>
<text x="45.2" y="65.8">8</text>
<text x="49.3" y="61.6">2A1</text>
<text x="49.3" y="64.1">2A2</text>
<text x="64.3" y="64.1">2B2</text>
<text x="64.3" y="61.6">2B1</text>
<text x="70.2" y="63.2">10</text>
<text x="70.2" y="60.7">11</text>
<text x="70.6" y="65.8">9</text>
<text x="135.7" y="62.2">GNDA</text>
<text x="167" y="60.6" transform="rotate(-90 167 60.6)">AVDD</text>
<text x="172.1" y="63" transform="rotate(-90 172.1 63)">ADC2RN</text>
<text x="174.6" y="62.9" transform="rotate(-90 174.6 62.9)">ADC2RP</text>
<text x="177.2" y="62.8" transform="rotate(-90 177.2 62.8)">ADC2LN</text>
<text x="179.7" y="62.7" transform="rotate(-90 179.7 62.7)">ADC2LP</text>
<text x="182.2" y="63" transform="rotate(-90 182.2 63)">ADC1RN</text>
<text x="184.8" y="62.9" transform="rotate(-90 184.8 62.9)">ADC1RP</text>
<text x="187.3" y="62.8" transform="rotate(-90 187.3 62.8)">ADC1LN</text>
<text x="189.9" y="62.7" transform="rotate(-90 189.9 62.7)">ADC1LP</text>
<text x="194.9" y="60.6" transform="rotate(-90 194.9 60.6)">AVDD</text>
<text x="234.7" y="63.5">GNDA</text>
<text x="19.1" y="71.8">C24</text>
<text x="31.8" y="71.8">C28</text>
<text x="49.3" y="66.7">GND</text>
<text x="63.6" y="66.7">GND</text>
<text x="143" y="69.6">1</text>
<text x="147.1" y="70.5">AGND</text>
<text x="208.4" y="70.5">AGND</text>
<text x="216.2" y="69.6">48</text>
<text x="228" y="70.3">GNDA</text>
<text x="240.1" y="69.4">C43</text>
<text x="240.2" y="71.7">0.1uF</text>
<text x="251.5" y="69.4">C44</text>
<text x="251.6" y="71.7">10uF</text>
<text x="19.2" y="74.1">0.1uF</text>
<text x="31.9" y="74.1">0.1uF</text>
<text x="40.7" y="74.9">GNDD</text>
<text x="71.2" y="74.9">GNDD</text>
<text x="143" y="72.1">2</text>
<text x="143" y="74.7">3</text>
<text x="143" y="77.2">4</text>
<text x="147.1" y="73">MCLKI/XI</text>
<text x="147.1" y="75.6">MCLKO/XO</text>
<text x="208.4" y="75.6">AGND</text>
<text x="208.6" y="73">FILTR</text>
<text x="216.2" y="77.2">45</text>
<text x="216.2" y="74.7">46</text>
<text x="216.2" y="72.1">47</text>
<text x="228" y="75.4">GNDA</text>
<text x="14" y="82.5">GNDD</text>
<text x="26.7" y="82.5">GNDD</text>
<text x="34.1" y="78.7">GNDD</text>
<text x="40.8" y="78.8">+1V8D</text>
<text x="71.3" y="78.8">+3V3D GNDD</text>
<text x="116.6" y="80.2">+3V3A</text>
<text x="117.3" y="78.3">GNDA</text>
<text x="122.2" y="83.1">C34</text>
<text x="143" y="79.8">5</text>
<text x="143" y="82.3">6</text>
<text x="147.1" y="78.1">AGND</text>
<text x="147.1" y="80.6">AVDD</text>
<text x="147.1" y="83.2">OL3P</text>
<text x="208.4" y="80.6">AGND</text>
<text x="208.6" y="78.1">AVDD</text>
<text x="208.7" y="83.2">OR2N</text>
<text x="216.2" y="82.3">43</text>
<text x="216.2" y="79.8">44</text>
<text x="254.3" y="80.7">C45</text>
<text x="254.4" y="83.2">0.1uF</text>
<text x="255.7" y="78.2">+3V3A</text>
<text x="10.4" y="85.6">B</text>
<text x="45.2" y="86.1">1</text>
<text x="45.2" y="88.6">2</text>
<text x="49.3" y="87">VCC(A)</text>
<text x="49.3" y="89.5">1DIR</text>
<text x="61.4" y="87">VCC(B)</text>
<text x="64" y="89.5">1OE</text>
<text x="70.2" y="88.6">15</text>
<text x="70.2" y="86.1">16</text>
<text x="120.7" y="85.6">0.1uF</text>
<text x="143" y="84.8">7</text>
<text x="143" y="87.4">8</text>
<text x="143" y="89.9">9</text>
<text x="147.1" y="85.7">OL3N</text>
<text x="147.1" y="88.3">OR3P</text>
<text x="208.8" y="85.7">OR2P</text>
<text x="208.9" y="88.3">OL2N</text>
<text x="216.2" y="89.9">40</text>
<text x="216.2" y="87.4">41</text>
<text x="216.2" y="84.8">42</text>
<text x="249" y="87.6">GNDA</text>
<text x="267.8" y="85.6">B</text>
<text x="45.2" y="91.2">3</text>
<text x="45.2" y="93.7">4</text>
<text x="49.3" y="92.1">2DIR</text>
<text x="49.3" y="94.6">1A1</text>
<text x="64" y="92.1">2OE</text>
<text x="64.3" y="94.6">1B1</text>
<text x="70.2" y="93.7">13</text>
<text x="70.2" y="91.2">14</text>
<text x="125.8" y="90.2">GNDA</text>
<text x="142.5" y="92.5">10</text>
<text x="142.5" y="95">11</text>
<text x="147.1" y="90.8">OR3N</text>
<text x="147.1" y="93.3">OL4P</text>
<text x="147.1" y="95.9">OL4N</text>
<text x="208.7" y="93.3">OR1N</text>
<text x="208.8" y="95.9">OR1P</text>
<text x="209" y="90.8">OL2P</text>
<text x="216.2" y="95">38</text>
<text x="216.2" y="92.5">39</text>
<text x="45.2" y="96.3">5</text>
<text x="45.2" y="98.8">6</text>
<text x="45.2" y="101.3">7</text>
<text x="49.3" y="97.2">1A2</text>
<text x="49.3" y="99.7">2A1</text>
<text x="64.3" y="99.7">2B1</text>
<text x="64.3" y="97.2">1B2</text>
<text x="70.2" y="101.3">10</text>
<text x="70.2" y="98.8">11</text>
<text x="70.2" y="96.3">12</text>
<text x="142.5" y="97.5">12</text>
<text x="142.5" y="100.1">13</text>
<text x="147.1" y="98.4">OR4P</text>
<text x="147.1" y="101">OR4N</text>
<text x="208.9" y="98.4">OL1N</text>
<text x="209" y="101">OL1P</text>
<text x="216.2" y="100.1">36</text>
<text x="216.2" y="97.5">37</text>
<text x="45.2" y="103.9">8</text>
<text x="49.3" y="102.2">2A2</text>
<text x="49.3" y="104.8">GND</text>
<text x="63.6" y="104.8">GND</text>
<text x="64.3" y="102.2">2B2</text>
<text x="70.6" y="103.9">9</text>
<text x="128.7" y="106.2">R8</text>
<text x="142.5" y="102.6">14</text>
<text x="142.5" y="105.2">15</text>
<text x="142.5" y="107.7">16</text>
<text x="147.1" y="103.5">PD/RST</text>
<text x="147.1" y="106">DSDATA4</text>
<text x="206.3" y="103.5">CLATCH</text>
<text x="208.7" y="106">CCLK</text>
<text x="216.2" y="107.7">33</text>
<text x="216.2" y="105.2">34</text>
<text x="216.2" y="102.6">35</text>
<text x="238" y="104.9">R11</text>
<text x="238" y="107.2">10k</text>
<text x="14.2" y="109.3">+3V3D</text>
<text x="26.9" y="109.3">+1V8D</text>
<text x="40.7" y="113">GNDD</text>
<text x="71.2" y="113">GNDD</text>
<text x="128.8" y="108.5">10k</text>
<text x="135.9" y="112.6">GNDD</text>
<text x="147.1" y="108.6">DGND</text>
<text x="208.4" y="108.6">DGND</text>
<text x="221" y="113.8">GNDD</text>
<text x="19.1" y="117.5">C25</text>
<text x="19.2" y="119.8">0.1uF</text>
<text x="31.8" y="117.5">C29</text>
<text x="31.9" y="119.8">0.1uF</text>
<text x="40.8" y="116.9">+1V8D</text>
<text x="71.3" y="116.9">+3V3D GNDD</text>
<text x="123.9" y="114.2">+3V3D</text>
<text x="132.1" y="116.4">GNDD</text>
<text x="233.1" y="114.2">+3V3D</text>
<text x="45.2" y="124.2">1</text>
<text x="49.3" y="125.1">VCC(A)</text>
<text x="61.4" y="125.1">VCC(B)</text>
<text x="70.2" y="124.2">16</text>
<text x="161.9" y="122.2" transform="rotate(-90 161.9 122.2)">DVDD</text>
<text x="164.5" y="122.2" transform="rotate(-90 164.5 122.2)">DSDATA3</text>
<text x="167" y="122.2" transform="rotate(-90 167 122.2)">DSDATA2</text>
<text x="169.5" y="122.2" transform="rotate(-90 169.5 122.2)">DSDATA1</text>
<text x="172.1" y="122.2" transform="rotate(-90 172.1 122.2)">DBCLK</text>
<text x="174.6" y="122.2" transform="rotate(-90 174.6 122.2)">DLRCLK</text>
<text x="177.2" y="122.2" transform="rotate(-90 177.2 122.2)">VSUPPLY</text>
<text x="179.7" y="122.2" transform="rotate(-90 179.7 122.2)">VSENSE</text>
<text x="182.2" y="122.2" transform="rotate(-90 182.2 122.2)">VDRIVE</text>
<text x="184.8" y="122.2" transform="rotate(-90 184.8 122.2)">ASDATA2</text>
<text x="187.3" y="122.2" transform="rotate(-90 187.3 122.2)">ASDATA1</text>
<text x="189.9" y="122.2" transform="rotate(-90 189.9 122.2)">ABCLK</text>
<text x="192.4" y="122.2" transform="rotate(-90 192.4 122.2)">ALRCLK</text>
<text x="194.9" y="122.2" transform="rotate(-90 194.9 122.2)">CIN</text>
<text x="197.5" y="122.2" transform="rotate(-90 197.5 122.2)">COUT</text>
<text x="200" y="122.2" transform="rotate(-90 200 122.2)">DVDD</text>
<text x="238.2" y="122.9" transform="rotate(-90 238.2 122.9)">TP25</text>
<text x="244.5" y="122.9" transform="rotate(-90 244.5 122.9)">TP27</text>
<text x="250.9" y="122.9" transform="rotate(-90 250.9 122.9)">TP29</text>
<text x="256" y="122.9" transform="rotate(-90 256 122.9)">TP31</text>
<text x="262.3" y="122.9" transform="rotate(-90 262.3 122.9)">TP33</text>
<text x="14" y="128.3">GNDD</text>
<text x="26.7" y="128.3">GNDD</text>
<text x="45.2" y="126.7">2</text>
<text x="45.2" y="129.3">3</text>
<text x="45.2" y="131.8">4</text>
<text x="49.3" y="127.6">1DIR</text>
<text x="49.3" y="130.2">2DIR</text>
<text x="64" y="130.2">2OE</text>
<text x="64" y="127.6">1OE</text>
<text x="70.2" y="131.8">13</text>
<text x="70.2" y="129.3">14</text>
<text x="70.2" y="126.7">15</text>
<text x="147" y="129.7">+3V3D</text>
<text x="161" y="126.7" transform="rotate(-90 161 126.7)">17</text>
<text x="163.6" y="126.7" transform="rotate(-90 163.6 126.7)">18</text>
<text x="166.1" y="126.7" transform="rotate(-90 166.1 126.7)">19</text>
<text x="168.7" y="126.7" transform="rotate(-90 168.7 126.7)">20</text>
<text x="171.2" y="126.7" transform="rotate(-90 171.2 126.7)">21</text>
<text x="173.7" y="126.7" transform="rotate(-90 173.7 126.7)">22</text>
<text x="176.3" y="126.7" transform="rotate(-90 176.3 126.7)">23</text>
<text x="178.8" y="126.7" transform="rotate(-90 178.8 126.7)">24</text>
<text x="181.4" y="126.7" transform="rotate(-90 181.4 126.7)">25</text>
<text x="183.9" y="126.7" transform="rotate(-90 183.9 126.7)">26</text>
<text x="186.4" y="126.7" transform="rotate(-90 186.4 126.7)">27</text>
<text x="189" y="126.7" transform="rotate(-90 189 126.7)">28</text>
<text x="191.5" y="126.7" transform="rotate(-90 191.5 126.7)">29</text>
<text x="194.1" y="126.7" transform="rotate(-90 194.1 126.7)">30</text>
<text x="196.6" y="126.7" transform="rotate(-90 196.6 126.7)">31</text>
<text x="199.1" y="126.7" transform="rotate(-90 199.1 126.7)">32</text>
<text x="218.4" y="129.3">+3V3D</text>
<text x="10.4" y="135.6">C</text>
<text x="45.2" y="134.4">5</text>
<text x="45.2" y="136.9">6</text>
<text x="49.3" y="132.7">1A1</text>
<text x="49.3" y="135.3">1A2</text>
<text x="49.3" y="137.8">2A1</text>
<text x="64.3" y="137.8">2B1</text>
<text x="64.3" y="135.3">1B2</text>
<text x="64.3" y="132.7">1B1</text>
<text x="70.2" y="136.9">11</text>
<text x="70.2" y="134.4">12</text>
<text x="150.2" y="135.3">0.1uF</text>
<text x="151.4" y="132.8">C37</text>
<text x="198.6" y="137.9">R10</text>
<text x="217.4" y="135.3">C42</text>
<text x="217.6" y="137.8">0.1uF</text>
<text x="267.8" y="135.6">C</text>
<text x="45.2" y="139.4">7</text>
<text x="45.2" y="142">8</text>
<text x="49.3" y="140.3">2A2</text>
<text x="49.3" y="142.9">GND</text>
<text x="63.6" y="142.9">GND</text>
<text x="64.3" y="140.3">2B2</text>
<text x="70.2" y="139.4">10</text>
<text x="70.6" y="142">9</text>
<text x="107.4" y="139.4" transform="rotate(-90 107.4 139.4)">TP12</text>
<text x="112.4" y="139.4" transform="rotate(-90 112.4 139.4)">TP13</text>
<text x="118.8" y="139.4" transform="rotate(-90 118.8 139.4)">TP15</text>
<text x="125.1" y="139.4" transform="rotate(-90 125.1 139.4)">TP17</text>
<text x="131.5" y="139.4" transform="rotate(-90 131.5 139.4)">TP19</text>
<text x="137.8" y="139.4" transform="rotate(-90 137.8 139.4)">TP21</text>
<text x="142.9" y="139.4" transform="rotate(-90 142.9 139.4)">TP23</text>
<text x="158.2" y="143.6" transform="rotate(-90 158.2 143.6)">GNDD</text>
<text x="162" y="143.6" transform="rotate(-90 162 143.6)">GNDD</text>
<text x="165.8" y="143.6" transform="rotate(-90 165.8 143.6)">GNDD</text>
<text x="179.8" y="138.5" transform="rotate(-90 179.8 138.5)">GNDD</text>
<text x="198.7" y="140.3">10k</text>
<text x="14.2" y="148.7">+3V3D</text>
<text x="26.9" y="148.7">+1V8D</text>
<text x="194.4" y="148.1">GNDD</text>
<text x="212.1" y="148.1">GNDD</text>
<text x="238.2" y="144.5" transform="rotate(-90 238.2 144.5)">TP26</text>
<text x="244.5" y="144.5" transform="rotate(-90 244.5 144.5)">TP28</text>
<text x="250.9" y="144.5" transform="rotate(-90 250.9 144.5)">TP30</text>
<text x="256" y="144.5" transform="rotate(-90 256 144.5)">TP32</text>
<text x="262.3" y="144.5" transform="rotate(-90 262.3 144.5)">TP34</text>
<text x="40.7" y="151.1">GNDD</text>
<text x="71.2" y="151.1">GNDD</text>
<text x="19.1" y="156.9">C26</text>
<text x="19.2" y="159.2">0.1uF</text>
<text x="31.8" y="156.9">C30</text>
<text x="31.9" y="159.2">0.1uF</text>
<text x="39.6" y="156.3">+1V8D</text>
<text x="70.1" y="156.3">+3V3D GNDD</text>
<text x="14" y="167.6">GNDD</text>
<text x="26.7" y="167.6">GNDD</text>
<text x="44" y="163.6">1</text>
<text x="44" y="166.1">2</text>
<text x="48" y="164.5">VCC(A)</text>
<text x="48" y="167">1DIR</text>
<text x="60.1" y="164.5">VCC(B)</text>
<text x="62.8" y="167">1OE</text>
<text x="68.9" y="166.1">15</text>
<text x="68.9" y="163.6">16</text>
<text x="44" y="168.7">3</text>
<text x="44" y="171.2">4</text>
<text x="44" y="173.7">5</text>
<text x="48" y="169.5">2DIR</text>
<text x="48" y="172.1">1A1</text>
<text x="62.8" y="169.5">2OE</text>
<text x="63" y="172.1">1B1</text>
<text x="68.9" y="173.7">12</text>
<text x="68.9" y="171.2">13</text>
<text x="68.9" y="168.7">14</text>
<text x="112.4" y="173.7" transform="rotate(-90 112.4 173.7)">TP14</text>
<text x="118.8" y="173.7" transform="rotate(-90 118.8 173.7)">TP16</text>
<text x="125.1" y="173.7" transform="rotate(-90 125.1 173.7)">TP18</text>
<text x="131.5" y="173.7" transform="rotate(-90 131.5 173.7)">TP20</text>
<text x="137.8" y="173.7" transform="rotate(-90 137.8 173.7)">TP22</text>
<text x="142.9" y="173.7" transform="rotate(-90 142.9 173.7)">TP24</text>
<text x="44" y="176.3">6</text>
<text x="44" y="178.8">7</text>
<text x="48" y="174.6">1A2</text>
<text x="48" y="177.2">2A1</text>
<text x="48" y="179.7">2A2</text>
<text x="63" y="179.7">2B2</text>
<text x="63" y="177.2">2B1</text>
<text x="63" y="174.6">1B2</text>
<text x="68.9" y="178.8">10</text>
<text x="68.9" y="176.3">11</text>
<text x="10.4" y="185.6">D</text>
<text x="44" y="181.4">8</text>
<text x="48" y="182.2">GND</text>
<text x="62.4" y="182.2">GND</text>
<text x="69.4" y="181.4">9</text>
<text x="267.8" y="185.6">D</text>
<text x="39.4" y="190.5">GNDD</text>
<text x="69.9" y="190.5">GNDD</text>
<text x="35" y="205.5">1</text>
<text x="85" y="205.5">2</text>
<text x="135" y="205.5">3</text>
<text x="185" y="205.5">4</text>
<text x="235" y="205.5">5</text>
</g>
<g font-size="1.4">
<text x="239.9" y="128.3" transform="rotate(-90 239.9 128.3)">RST_CODEC</text>
<text x="246.4" y="128.1" transform="rotate(-90 246.4 128.1)">SPI_IN</text>
<text x="252.7" y="128.2" transform="rotate(-90 252.7 128.2)">SPI_OUT</text>
<text x="257.8" y="128.1" transform="rotate(-90 257.8 128.1)">SPI_CLK</text>
<text x="264" y="128.2" transform="rotate(-90 264 128.2)">SPI_LATCH</text>
<text x="244.3" y="135.2" transform="rotate(-90 244.3 135.2)">SPI_IN</text>
<text x="250.7" y="136.7" transform="rotate(-90 250.7 136.7)">SPI_OUT</text>
<text x="255.8" y="136.6" transform="rotate(-90 255.8 136.6)">SPI_CLK</text>
<text x="238" y="139.3" transform="rotate(-90 238 139.3)">RST_CODEC</text>
<text x="262.1" y="138.5" transform="rotate(-90 262.1 138.5)">SPI_LATCH</text>
<text x="109.2" y="144.7" transform="rotate(-90 109.2 144.7)">MCLK0</text>
<text x="114.3" y="145" transform="rotate(-90 114.3 145)">HEADPHONE_OUT_DSDATA</text>
<text x="120.6" y="144.8" transform="rotate(-90 120.6 144.8)">DBCLK</text>
<text x="127" y="144.8" transform="rotate(-90 127 144.8)">DLRCLK</text>
<text x="133.3" y="144.8" transform="rotate(-90 133.3 144.8)">LINE_IN_DSDATA</text>
<text x="139.7" y="144.8" transform="rotate(-90 139.7 144.8)">ABCLK</text>
<text x="144.8" y="144.8" transform="rotate(-90 144.8 144.8)">ALRCLK</text>
<text x="239.9" y="149.8" transform="rotate(-90 239.9 149.8)">RST_CODEC_3V3</text>
<text x="246.4" y="149.5" transform="rotate(-90 246.4 149.5)">SPI_IN_3V3</text>
<text x="252.7" y="149.6" transform="rotate(-90 252.7 149.6)">SPI_OUT_3V3</text>
<text x="257.8" y="149.6" transform="rotate(-90 257.8 149.6)">SPI_CLK_3V3</text>
<text x="264" y="149.7" transform="rotate(-90 264 149.7)">SPI_LATCH_3V3</text>
<text x="118.6" y="152.1" transform="rotate(-90 118.6 152.1)">DBCLK</text>
<text x="124.9" y="153" transform="rotate(-90 124.9 153)">DLRCLK</text>
<text x="137.6" y="152.1" transform="rotate(-90 137.6 152.1)">ABCLK</text>
<text x="142.7" y="153" transform="rotate(-90 142.7 153)">ALRCLK</text>
<text x="131.3" y="159.1" transform="rotate(-90 131.3 159.1)">LINE_IN_DSDATA</text>
<text x="243.6" y="158.7" transform="rotate(-90 243.6 158.7)">SPI_IN_3V3</text>
<text x="249.9" y="160.2" transform="rotate(-90 249.9 160.2)">SPI_OUT_3V3</text>
<text x="255" y="160.2" transform="rotate(-90 255 160.2)">SPI_CLK_3V3</text>
<text x="112.2" y="166.3" transform="rotate(-90 112.2 166.3)">HEADPHONE_OUT_DSDATA</text>
<text x="237.2" y="162.9" transform="rotate(-90 237.2 162.9)">RST_CODEC_3V3</text>
<text x="261.4" y="162" transform="rotate(-90 261.4 162)">SPI_LATCH_3V3</text>
<text x="114.3" y="179.1" transform="rotate(-90 114.3 179.1)">HEADPHONE_OUT_DSDATA_3V3</text>
<text x="120.6" y="178.9" transform="rotate(-90 120.6 178.9)">DBCLK_3V3</text>
<text x="127" y="178.9" transform="rotate(-90 127 178.9)">DLRCLK_3V3</text>
<text x="133.3" y="179" transform="rotate(-90 133.3 179)">LINE_IN_DSDATA_3V3</text>
<text x="139.7" y="179" transform="rotate(-90 139.7 179)">ABCLK_3V3</text>
<text x="144.8" y="179" transform="rotate(-90 144.8 179)">ALRCLK_3V3</text>
<text x="117.9" y="188.4" transform="rotate(-90 117.9 188.4)">DBCLK_3V3</text>
<text x="124.2" y="189.2" transform="rotate(-90 124.2 189.2)">DLRCLK_3V3</text>
<text x="136.9" y="188.4" transform="rotate(-90 136.9 188.4)">ABCLK_3V3</text>
<text x="142" y="189.2" transform="rotate(-90 142 189.2)">ALRCLK_3V3</text>
<text x="130.6" y="195.4" transform="rotate(-90 130.6 195.4)">LINE_IN_DSDATA_3V3</text>
<text x="111.5" y="202.6" transform="rotate(-90 111.5 202.6)">HEADPHONE_OUT_DSDATA_3V3</text>
</g>
</svg>
